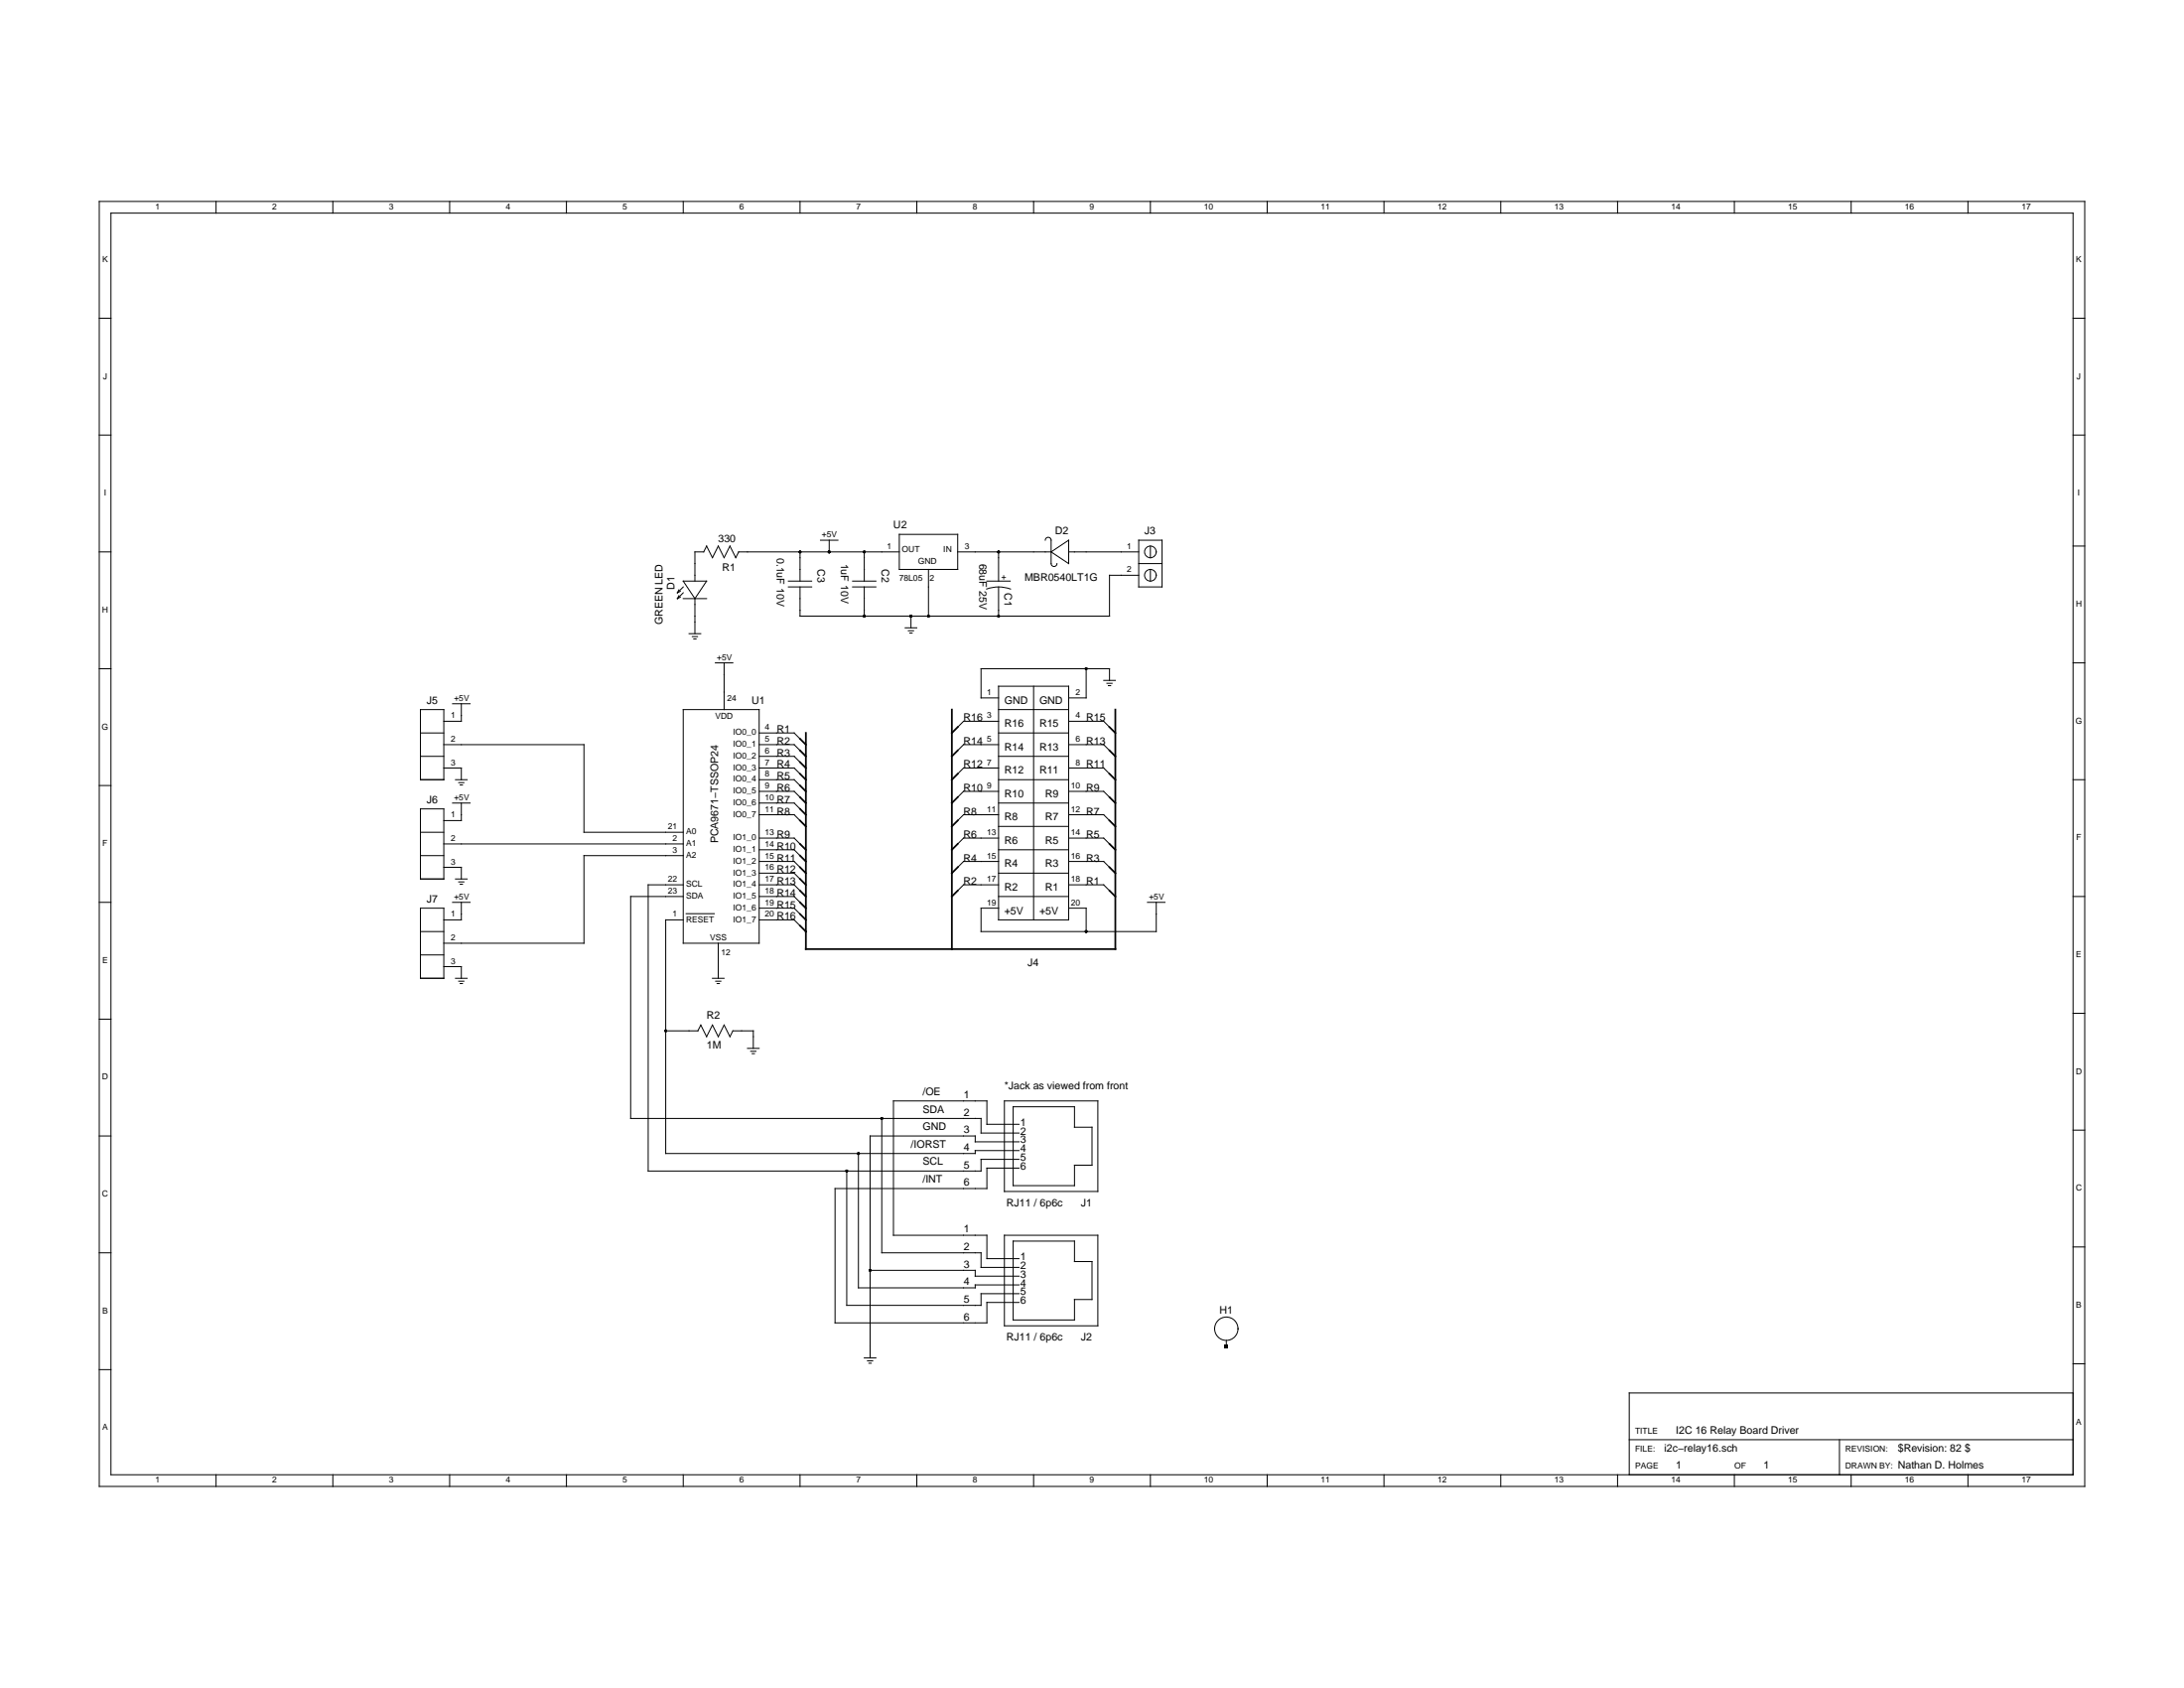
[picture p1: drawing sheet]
<svg xmlns="http://www.w3.org/2000/svg" width="279mm" height="216mm" viewBox="0 0 279 216" stroke-linecap="round" stroke-linejoin="round" font-family="sans-serif">
<g fill="none" stroke="#000" stroke-width=".13">
<path d="M12.7 25.8h254v164.3h-254zM14.2 27.3h251v161.3h-251zM27.6 25.8v1.5M42.6 25.8v1.5M57.5 25.8v1.5M72.5 25.8v1.5M87.4 25.8v1.5M102.3 25.8v1.5M117.3 25.8v1.5M132.2 25.8v1.5M147.2 25.8v1.5M162.1 25.8v1.5"/>
<path d="M177.1 25.8v1.5M192 25.8v1.5M206.9 25.8v1.5M221.9 25.8v1.5M236.8 25.8v1.5M251.8 25.8v1.5M12.7 55.6h1.5M12.7 40.7h1.5M265.2 55.6h1.5M265.2 40.7h1.5M12.7 70.6h1.5M86.8 76.2l-.1 .4"/>
<path d="M86.8 75.4l-.1 .4M87 76.4l-.3 .2M87 75.6l-.3 .2M87.4 74.3h3l-1.5 2.3zM87.4 76.6h3M87.4 75.1l-.7 .7M87.4 75.8l-.7 .8M88.9 76.6v4.4M94.1 71.3l-.7-1.5-.8 1.5-.7-1.5-.8 1.5-.7-1.5-.4 .8h-1.1v3.7M100.9 75.1h2.9M100.9 74.3h2.9M102.3 70.6v3.7"/>
<path d="M105 69.1h2.2M106.1 69.1v1.5M109.1 75.1h3M109.1 74.3h3M110.6 70.6v3.7M110.6 75.1v3.7M115 70.6h-20.5l-.4 .7M115 68.3h7.5v4.5h-7.5zM116.5 78.8v1.5M118.8 72.8v6M122.5 70.6h12M126.2 75.3a4.5 4.5 0 0 1 3.1 0"/>
<path d="M126.3 74.3h2.9M127.7 70.6v3.7M127.7 75.1v3.7M133.7 69.1a.37 .37 0 0 1 .4-.4 .37 .37 0 0 1 .4 .4v3a.37 .37 0 0 0 .3 .4 .37 .37 0 0 0 .4-.4M134.5 70.6l2.2-1.5v3zM136.7 70.6h9M145.7 73.6h-3.8v5.2h-39.6v-3.7M145.7 69.1h3v6h-3zM145.7 72.1h3M147.2 69.8v1.5M147.2 72.8v1.5M265.2 69.8h1.5"/>
<path d="M12.7 85.5h1.5M53.8 90.8h3v8.9h-3zM53.8 93.7h3M53.8 96.7h3M56.8 95.2h17.9v11.2h12.7M56.8 98.2h2.2v1.5M57.9 90h2.2M58.3 99.7h1.5M59 90v2.3h-2.2M87.4 90.8h9.7v29.8h-9.7zM88.2 81h1.4M88.6 81.4h.6"/>
<path d="M88.8 81.7h.2M91.5 84.8h2.3M92.6 84.8v6M97.1 99.7h4.5l.7 .8M97.1 93.7h4.5l.7 .8M97.1 95.2h4.5l.7 .8M97.1 96.7h4.5l.7 .8M97.1 98.2h4.5l.7 .8M115.8 80.3h1.5M116.2 80.7h.7M116.4 81h.3M127.7 99.7h9"/>
<path d="M127.7 93.7h9M127.7 90.8h9M127.7 87.8h9v29.9h-9zM127.7 95.2h-4.4l-.8 .8M127.7 96.7h9M127.7 98.2h-4.4l-.8 .8M127.7 92.3h-4.4l-.8 .7M132.2 87.8v29.9M136.7 95.2h4.5l.7 .8M136.7 98.2h4.5l.7 .8M136.7 92.3h4.5l.7 .7M139 85.5v3.8h-2.3"/>
<path d="M141.2 87h1.5M141.6 87.4h.7M141.8 87.7h.3M141.9 87v-1.5h-16.4v3.8h2.2M265.2 84.8h1.5M265.2 99.7h1.5M12.7 100.5h1.5M12.7 115.4h1.5M53.8 106.4h3M53.8 109.4h3M53.8 116.2h3v8.9h-3zM53.8 103.5h3v8.9h-3z"/>
<path d="M53.8 119.1h3M56.8 107.9h30.6M56.8 110.9h2.2v1.5M57.9 115.4h2.2M57.9 102.7h2.2M58.3 112.4h1.5M58.7 100.1h.7M58.7 112.8h.7M58.9 100.4h.3M58.9 113.1h.3M59 115.4v2.3h-2.2M59 102.7v2.3h-2.2"/>
<path d="M87.4 114.7h-6.7v28.4h44.8v1.8h4.9M87.4 117.7h-2.2v29.8h39.6v-.3h5.6M87.4 113.2h-4.5v36.6h42.6v-1.5h4.9M87.4 109.4h-12.7v11.2h-17.9M87.8 116.9h3.6M97.1 114.7h4.5l.7 .7M97.1 113.2h4.5l.7 .7M97.1 117.7h4.5l.7 .7M97.1 101.2h4.5l.7 .8M97.1 102.7h4.5l.7 .8M97.1 104.2h4.5l.7 .8M97.1 107.2h4.5l.7 .7"/>
<path d="M97.1 108.7h4.5l.7 .7M97.1 110.2h4.5l.7 .7M97.1 111.7h4.5l.7 .7M97.1 116.2h4.5l.7 .7M127.7 114.7h9M127.7 113.2h-4.4l-.8 .7M127.7 101.2h-4.4l-.8 .8M127.7 102.7h9M127.7 104.2h-4.4l-.8 .8M127.7 107.2h-4.4l-.8 .7M127.7 108.7h9M127.7 110.2h-4.4l-.8 .7"/>
<path d="M127.7 111.7h9M127.7 105.7h9M136.7 113.2h4.5l.7 .7M136.7 101.2h4.5l.7 .8M136.7 104.2h4.5l.7 .8M136.7 107.2h4.5l.7 .7M136.7 110.2h4.5l.7 .7M136.7 116.2h2.3v2.9M146.8 115.4h2.2M147.9 115.4v3.7h-22.4v-2.9h2.2M265.2 114.7h1.5M12.7 130.4h1.5"/>
<path d="M53.8 122.1h3M56.8 123.6h2.2v1.5M58.3 125.1h1.5M58.7 125.5h.7M58.9 125.8h.3M85.2 131.8h4.1l.4-.7 .7 1.5 .7-1.5 .8 1.5 .7-1.5 .8 1.5 .4-.8h2.6v2.3M91.1 125.1h1.5M91.6 125.5h.6M91.7 125.8h.3M91.9 120.6v4.5M95.6 134.1h1.5M96 134.5h.7"/>
<path d="M96.2 134.8h.3M265.2 129.6h1.5M12.7 145.3h1.5M108.3 149.8v17.2h17.2v-1.5h4.9M109.8 147.5v17.2h15v-.4h5.6M112.8 143.1v17.1h12.7v1.9h4.9M128.5 140.8h11.9v11.6h-11.9zM128.5 158h11.9v11.6h-11.9zM129.6 141.6h7.9v2.6h2.2v4.8h-2.2v2.6h-7.9zM129.6 158.7h7.9v2.7h2.2v4.8h-2.2v2.6h-7.9zM130.4 146h-5.6v-.7h-13.5v28.4M130.4 143.8h-4.1v-3h-12v17.2h12v3h4.1"/>
<path d="M130.4 149.4h-4.1v2.6h-19.5v17.2h19.5v-2.6h4.1M265.2 144.5h1.5M265.2 159.5h1.5M12.7 160.2h1.5M12.7 175.2h1.5M110.6 173.7h1.5M111 174.1h.6M111.2 174.4h.3M111.3 162.5h13.5v.7h5.6M156.9 171.4v.8M265.2 178.2h-56.8v10.4M265.2 174.4h1.5"/>
<path d="M27.6 188.6v1.5M42.6 188.6v1.5M57.5 188.6v1.5M72.5 188.6v1.5M87.4 188.6v1.5M102.3 188.6v1.5M117.3 188.6v1.5M132.2 188.6v1.5M147.2 188.6v1.5M162.1 188.6v1.5M177.1 188.6v1.5M192 188.6v1.5"/>
<path d="M206.9 188.6v1.5M208.4 184.1h56.8M221.9 188.6v1.5M235.3 184.1v4.5M236.8 188.6v1.5M251.8 188.6v1.5"/>
<circle cx="147.2" cy="73.6" r=".75"/>
<circle cx="147.2" cy="70.6" r=".75"/>
<circle cx="156.9" cy="169.9" r="1.49"/>
</g>
<g fill="#000">
<path d="M156.7 172h.4v.4h-.4z"/>
<circle cx="102.3" cy="70.6" r=".19"/>
<circle cx="106.1" cy="70.6" r=".19"/>
<circle cx="110.6" cy="78.8" r=".19"/>
<circle cx="110.6" cy="70.6" r=".19"/>
<circle cx="116.5" cy="78.8" r=".19"/>
<circle cx="118.8" cy="78.8" r=".19"/>
<circle cx="127.7" cy="78.8" r=".19"/>
<circle cx="127.7" cy="70.6" r=".19"/>
<circle cx="139" cy="85.5" r=".19"/>
<circle cx="139" cy="119.1" r=".19"/>
<circle cx="85.2" cy="131.8" r=".19"/>
<circle cx="108.3" cy="149.8" r=".19"/>
<circle cx="109.8" cy="147.5" r=".19"/>
<circle cx="112.8" cy="143.1" r=".19"/>
<circle cx="111.3" cy="162.5" r=".19"/>
</g>
<g fill="none" stroke="#000" stroke-width=".22">
<path d="M102.3 94.5l.8 .7M102.3 96l.8 .7M102.3 97.5l.8 .7M102.3 99l.8 .7M121.8 90.8v30.6M122.5 93l-.7 .7M122.5 96l-.7 .7M122.5 99l-.7 .7M141.9 93l.8 .7M141.9 96l.8 .7M141.9 99l.8 .7M142.7 90.8v30.6h-39.6v-27.7"/>
<path d="M102.3 100.5l.8 .7M102.3 102l.8 .7M102.3 103.5l.8 .7M102.3 105l.8 .7M102.3 107.9l.8 .8M102.3 109.4l.8 .8M102.3 110.9l.8 .8M102.3 112.4l.8 .8M102.3 113.9l.8 .8M102.3 115.4l.8 .8M102.3 116.9l.8 .8M102.3 118.4l.8 .7"/>
<path d="M122.5 102l-.7 .7M122.5 105l-.7 .7M122.5 107.9l-.7 .8M122.5 110.9l-.7 .8M122.5 113.9l-.7 .8M141.9 102l.8 .7M141.9 105l.8 .7M141.9 107.9l.8 .8M141.9 110.9l.8 .8M141.9 113.9l.8 .8"/>
</g>
<g font-size="1.3">
<text x="91.9" y="69.3">330</text>
<text x="99.4" y="71.3" transform="rotate(90 99.4 71.3)">0.1uF 10V</text>
<text x="114.3" y="67.6">U2</text>
<text x="135" y="68.3">D2</text>
<text x="146.4" y="68.3">J3</text>
<text x="86.3" y="75.4" transform="rotate(-90 86.3 75.4)">D1</text>
<text x="92.4" y="73.1">R1</text>
<text x="104.6" y="72.8" transform="rotate(90 104.6 72.8)">C3</text>
<text x="107.6" y="72.1" transform="rotate(90 107.6 72.1)">1uF 10V</text>
<text x="112.8" y="72.8" transform="rotate(90 112.8 72.8)">C2</text>
<text x="125.3" y="72.1" transform="rotate(90 125.3 72.1)">68uF 25V</text>
<text x="128.5" y="75.8" transform="rotate(90 128.5 75.8)">C1</text>
<text x="131.1" y="74.3">MBR0540LT1G</text>
<text x="84.8" y="79.9" transform="rotate(-90 84.8 79.9)">GREEN LED</text>
<text x="54.6" y="90">J5</text>
<text x="96.1" y="90">U1</text>
<text x="99.4" y="93.7">R1</text>
<text x="99.4" y="95.2">R2</text>
<text x="123.3" y="92.3">R16</text>
<text x="123.3" y="95.2">R14</text>
<text x="128.5" y="90">GND</text>
<text x="128.5" y="93">R16</text>
<text x="128.5" y="96">R14</text>
<text x="133" y="90">GND</text>
<text x="133" y="96">R13</text>
<text x="133" y="93">R15</text>
<text x="139" y="92.3">R15</text>
<text x="139" y="95.2">R13</text>
<text x="99.4" y="96.7">R3</text>
<text x="99.4" y="98.2">R4</text>
<text x="99.4" y="99.7">R5</text>
<text x="99.4" y="101.2">R6</text>
<text x="123.3" y="98.2">R12</text>
<text x="123.3" y="101.2">R10</text>
<text x="128.5" y="99">R12</text>
<text x="128.5" y="102">R10</text>
<text x="133" y="99">R11</text>
<text x="133.7" y="102">R9</text>
<text x="139" y="98.2">R11</text>
<text x="139" y="101.2">R9</text>
<text x="54.6" y="102.7">J6</text>
<text x="91.9" y="107.9" transform="rotate(-90 91.9 107.9)">PCA9671−TSSOP24</text>
<text x="99.4" y="102.7">R7</text>
<text x="99.4" y="104.2">R8</text>
<text x="99.4" y="107.2">R9</text>
<text x="123.3" y="104.2">R8</text>
<text x="123.3" y="107.2">R6</text>
<text x="128.5" y="105">R8</text>
<text x="128.5" y="107.9">R6</text>
<text x="133.7" y="105">R7</text>
<text x="133.7" y="107.9">R5</text>
<text x="139" y="104.2">R7</text>
<text x="139" y="107.2">R5</text>
<text x="99.4" y="108.7">R10</text>
<text x="99.4" y="110.2">R11</text>
<text x="99.4" y="111.7">R12</text>
<text x="99.4" y="113.2">R13</text>
<text x="123.3" y="110.2">R4</text>
<text x="123.3" y="113.2">R2</text>
<text x="128.5" y="110.9">R4</text>
<text x="128.5" y="113.9">R2</text>
<text x="133.7" y="110.9">R3</text>
<text x="133.7" y="113.9">R1</text>
<text x="139" y="110.2">R3</text>
<text x="139" y="113.2">R1</text>
<text x="54.6" y="115.4">J7</text>
<text x="99.4" y="114.7">R14</text>
<text x="99.4" y="116.2">R15</text>
<text x="99.4" y="117.7">R16</text>
<text x="128.5" y="116.9">+5V</text>
<text x="133" y="116.9">+5V</text>
<text x="131.5" y="123.6">J4</text>
<text x="90.4" y="130.4">R2</text>
<text x="90.4" y="134.1">1M</text>
<text x="118" y="140.1">/OE</text>
<text x="118" y="142.3">SDA</text>
<text x="123.3" y="140.5">1</text>
<text x="123.3" y="142.7">2</text>
<text x="128.5" y="139.3">*Jack as viewed from front</text>
<text x="130.5" y="144">1</text>
<text x="116.5" y="146.8">/IORST</text>
<text x="118" y="149">SCL</text>
<text x="118" y="144.5">GND</text>
<text x="123.3" y="145">3</text>
<text x="123.3" y="147.2">4</text>
<text x="123.3" y="149.4">5</text>
<text x="130.5" y="145.1">2</text>
<text x="130.5" y="146.2">3</text>
<text x="130.5" y="147.3">4</text>
<text x="130.5" y="148.5">5</text>
<text x="130.5" y="149.6">6</text>
<text x="118" y="151.3">/INT</text>
<text x="123.3" y="151.7">6</text>
<text x="128.8" y="154.3">RJ11 / 6p6c</text>
<text x="138.3" y="154.3">J1</text>
<text x="123.3" y="157.7">1</text>
<text x="123.3" y="159.9">2</text>
<text x="130.5" y="161.2">1</text>
<text x="123.3" y="162.1">3</text>
<text x="123.3" y="164.4">4</text>
<text x="123.3" y="166.6">5</text>
<text x="130.5" y="162.3">2</text>
<text x="130.5" y="163.4">3</text>
<text x="130.5" y="164.5">4</text>
<text x="130.5" y="165.7">5</text>
<text x="130.5" y="166.8">6</text>
<text x="123.3" y="168.9">6</text>
<text x="128.8" y="171.4">RJ11 / 6p6c</text>
<text x="138.3" y="171.4">J2</text>
<text x="156" y="168.1">H1</text>
<text x="212.9" y="185.6">i2c−relay16.sch</text>
<text x="214.4" y="183.4">I2C 16 Relay Board Driver</text>
<text x="242.8" y="185.6">$Revision: 82 $</text>
<text x="214.4" y="187.9">1</text>
<text x="225.6" y="187.9">1</text>
<text x="242.8" y="187.9">Nathan D. Holmes</text>
</g>
<g font-size="1.1">
<text x="19.9" y="26.8">1</text>
<text x="34.8" y="26.8">2</text>
<text x="49.8" y="26.8">3</text>
<text x="64.7" y="26.8">4</text>
<text x="79.6" y="26.8">5</text>
<text x="94.6" y="26.8">6</text>
<text x="109.5" y="26.8">7</text>
<text x="124.5" y="26.8">8</text>
<text x="139.4" y="26.8">9</text>
<text x="154" y="26.8">10</text>
<text x="169" y="26.8">11</text>
<text x="183.9" y="26.8">12</text>
<text x="198.9" y="26.8">13</text>
<text x="213.8" y="26.8">14</text>
<text x="228.7" y="26.8">15</text>
<text x="243.7" y="26.8">16</text>
<text x="258.6" y="26.8">17</text>
<text x="13.1" y="33.5">K</text>
<text x="265.6" y="33.5">K</text>
<text x="13.2" y="48.5">J</text>
<text x="265.7" y="48.5">J</text>
<text x="13.3" y="63.4">I</text>
<text x="265.8" y="63.4">I</text>
<text x="105.1" y="68.7">+5V</text>
<text x="113.5" y="70.2">1</text>
<text x="115.4" y="70.6">OUT</text>
<text x="120.7" y="70.6">IN</text>
<text x="123.4" y="70.2">3</text>
<text x="144.2" y="70.2">1</text>
<text x="115" y="74.3">78L05</text>
<text x="117.5" y="72.1">GND</text>
<text x="118.9" y="74.3">2</text>
<text x="128.1" y="73.6" transform="rotate(90 128.1 73.6)">+</text>
<text x="144.2" y="73.2">2</text>
<text x="265.6" y="77.6">H</text>
<text x="13.1" y="78.3">H</text>
<text x="58.1" y="89.6">+5V</text>
<text x="91.7" y="84.4">+5V</text>
<text x="93" y="89.6">24</text>
<text x="126.3" y="88.9">1</text>
<text x="137.6" y="88.9">2</text>
<text x="13" y="93.3">G</text>
<text x="57.7" y="91.9">1</text>
<text x="57.7" y="94.9">2</text>
<text x="91.5" y="91.9">VDD</text>
<text x="93.8" y="94">IO0_0</text>
<text x="93.8" y="95.5">IO0_1</text>
<text x="97.9" y="93.4">4</text>
<text x="97.9" y="94.9">5</text>
<text x="126.3" y="91.9">3</text>
<text x="126.3" y="94.9">5</text>
<text x="137.6" y="91.9">4</text>
<text x="137.6" y="94.9">6</text>
<text x="265.5" y="92.5">G</text>
<text x="57.7" y="97.9">3</text>
<text x="93.8" y="97">IO0_2</text>
<text x="93.8" y="98.5">IO0_3</text>
<text x="93.8" y="100">IO0_4</text>
<text x="93.8" y="101.5">IO0_5</text>
<text x="97.9" y="96.4">6</text>
<text x="97.9" y="97.9">7</text>
<text x="97.9" y="99.4">8</text>
<text x="97.9" y="100.8">9</text>
<text x="126.3" y="97.9">7</text>
<text x="126.3" y="100.8">9</text>
<text x="137" y="100.8">10</text>
<text x="137.6" y="97.9">8</text>
<text x="57.7" y="104.6">1</text>
<text x="57.7" y="107.6">2</text>
<text x="58.1" y="102.3">+5V</text>
<text x="85.5" y="106.1">21</text>
<text x="86.1" y="107.6">2</text>
<text x="87.8" y="106.7">A0</text>
<text x="93.8" y="103">IO0_6</text>
<text x="93.8" y="104.5">IO0_7</text>
<text x="93.8" y="107.5">IO1_0</text>
<text x="97.9" y="102.3">10</text>
<text x="97.9" y="103.8">11</text>
<text x="97.9" y="106.8">13</text>
<text x="126.3" y="103.8">11</text>
<text x="126.3" y="106.8">13</text>
<text x="137" y="103.8">12</text>
<text x="137" y="106.8">14</text>
<text x="265.6" y="107.5">F</text>
<text x="13.1" y="108.2">F</text>
<text x="57.7" y="110.6">3</text>
<text x="85.5" y="112.8">22</text>
<text x="86.1" y="109.1">3</text>
<text x="87.8" y="113.5">SCL</text>
<text x="87.8" y="108.2">A1</text>
<text x="87.8" y="109.7">A2</text>
<text x="93.8" y="109">IO1_1</text>
<text x="93.8" y="110.5">IO1_2</text>
<text x="93.8" y="112">IO1_3</text>
<text x="93.8" y="113.5">IO1_4</text>
<text x="97.9" y="108.3">14</text>
<text x="97.9" y="109.8">15</text>
<text x="97.9" y="111.3">16</text>
<text x="97.9" y="112.8">17</text>
<text x="126.3" y="109.8">15</text>
<text x="126.3" y="112.8">17</text>
<text x="137" y="109.8">16</text>
<text x="137" y="112.8">18</text>
<text x="57.7" y="117.3">1</text>
<text x="58.1" y="115">+5V</text>
<text x="85.5" y="114.3">23</text>
<text x="86.1" y="117.3">1</text>
<text x="87.8" y="115">SDA</text>
<text x="87.8" y="117.9">RESET</text>
<text x="93.8" y="115">IO1_5</text>
<text x="93.8" y="116.4">IO1_6</text>
<text x="93.8" y="117.9">IO1_7</text>
<text x="97.9" y="114.3">18</text>
<text x="97.9" y="115.8">19</text>
<text x="97.9" y="117.3">20</text>
<text x="126.3" y="115.8">19</text>
<text x="137" y="115.8">20</text>
<text x="147" y="115">+5V</text>
<text x="13.1" y="123.2">E</text>
<text x="57.7" y="120.3">2</text>
<text x="57.7" y="123.3">3</text>
<text x="90.8" y="120.3">VSS</text>
<text x="92.3" y="122.1">12</text>
<text x="265.6" y="122.4">E</text>
<text x="265.6" y="137.4">D</text>
<text x="13.1" y="138.1">D</text>
<text x="13.1" y="153.1">C</text>
<text x="265.6" y="152.3">C</text>
<text x="13.1" y="168">B</text>
<text x="265.6" y="167.2">B</text>
<text x="13.1" y="182.9">A</text>
<text x="209.2" y="185.6">FILE:</text>
<text x="209.2" y="183.4">TITLE</text>
<text x="236.1" y="185.6">REVISION:</text>
<text x="265.6" y="182.2">A</text>
<text x="19.9" y="189.6">1</text>
<text x="34.8" y="189.6">2</text>
<text x="49.8" y="189.6">3</text>
<text x="64.7" y="189.6">4</text>
<text x="79.6" y="189.6">5</text>
<text x="94.6" y="189.6">6</text>
<text x="109.5" y="189.6">7</text>
<text x="124.5" y="189.6">8</text>
<text x="139.4" y="189.6">9</text>
<text x="154" y="189.6">10</text>
<text x="169" y="189.6">11</text>
<text x="183.9" y="189.6">12</text>
<text x="198.9" y="189.6">13</text>
<text x="209.2" y="187.9">PAGE</text>
<text x="213.8" y="189.6">14</text>
<text x="221.9" y="187.9">OF</text>
<text x="228.7" y="189.6">15</text>
<text x="236.1" y="187.9">DRAWN BY:</text>
<text x="243.7" y="189.6">16</text>
<text x="258.6" y="189.6">17</text>
</g>
</svg>
